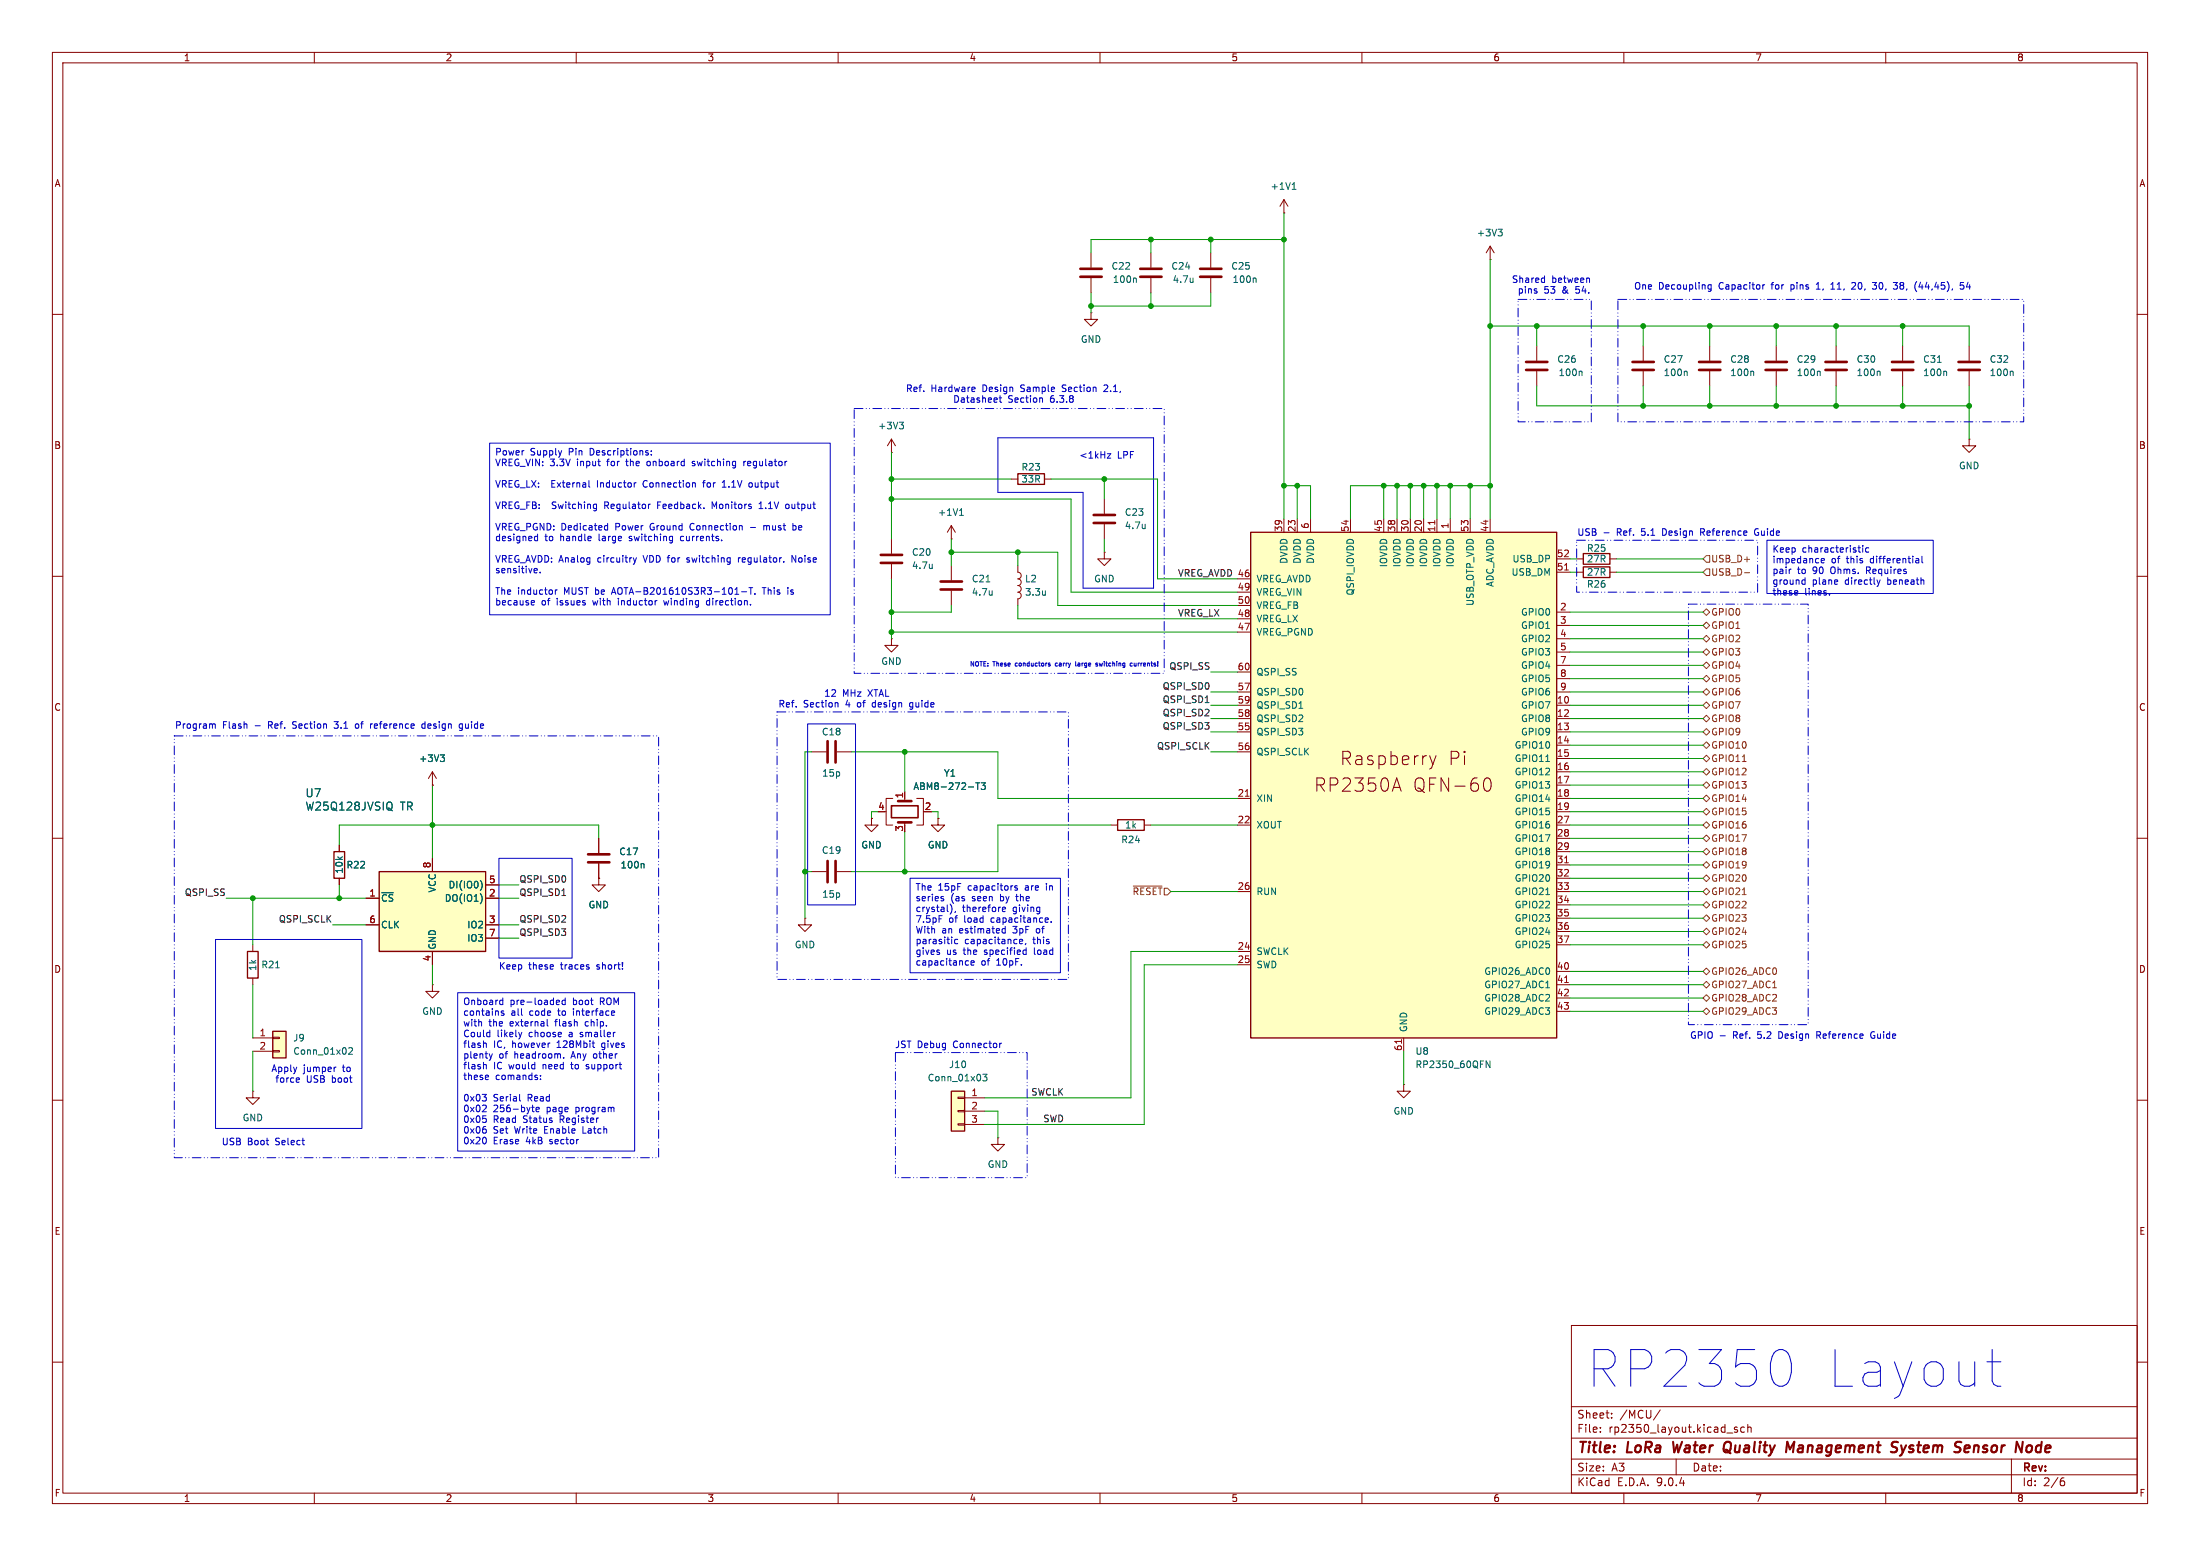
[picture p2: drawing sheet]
<svg xmlns="http://www.w3.org/2000/svg" width="420mm" height="297mm" viewBox="0 0 420 297" stroke-linecap="round" stroke-linejoin="round" font-family="sans-serif">
<g fill="none" stroke="#840000" stroke-width=".19">
<path d="M10 10h400v277h-400zM12 12h396v273h-396zM60 10v2M110 10v2M160 10v2M210 10v2M260 10v2M310 10v2M360 10v2M284.5 49.5h.1M284.5 47l-.8 1.3M284.5 47l.7 1.3"/>
<path d="M284.5 47v2.5M10 60h2M293.4 66v2.8M293.4 70.9v2.8M408 60h2M10 110h2M408 110h2M10 160h2M154.9 143.5h2.8M159.8 143.5h2.8M166.4 156.2v1.3h-1.3l1.3 1.3 1.2-1.3h-1.2M166.4 156.2h.1"/>
<path d="M168.9 154.9h.3M170.4 152.4h-1.2v5.1h1.2M172.7 151.1v1.3M172.7 157v.5M175 152.4h1.3v5.1h-1.3M179.1 156.2v1.3h1.2l-1.2 1.3-1.3-1.3h1.3M179.1 156.2h.1M408 160h2M154.9 166.4h2.8M159.8 166.4h2.8M10 210h2M408 210h2"/>
<path d="M300 253h108v32h-108zM10 260h2M300 278.5h108M300 274.5h108M300 268.5h108M305.5 273.2v.2M305.5 272.5v.1M307.7 270.5v.2M307.7 269.8v.1M316.9 269.1l-1.2 1.9M320 278.5v3M329.7 273.5h1.1"/>
<path d="M331.7 272.5l-.4-.1-.2 .2 .1 .2 .5 .2v.3h-.6M333 272.5l-.4-.1-.3 .3 .1 .6h.6M333.7 272.5l.2-.1 .3 .1 .1 .9M333.7 271.9v1.5M384 278.5v6.5M408 260h2M60 285v2M110 285v2M160 285v2M210 285v2M260 285v2M300 281.5h108"/>
<path d="M310 285v2M360 285v2M393.6 282.7h.4l.2 .2-.1 .5-.5 .2M394 282.1l-.4 .1"/>
</g>
<g fill="none" stroke="#840000" stroke-width=".4">
<path d="M319.4 275.2l.2 2 .6-1.4M329.1 276.9l.2 .2a.71 .71 0 0 0 .9-.2M329.4 276.7l.4 .1 .4 .5M330.1 275.2a.77 .77 0 0 0-1 .7M341.2 275.2l.5 1.4 .8-1.4-.2 2M361.5 276.2l.5 .1a.51 .51 0 0 1 .1 .6 .51 .51 0 0 1-.4 .3h-.5M361.6 275.2l.7 .1M362.9 275.9l.3 1.3M363.2 277.2l-.2 .5-.3 .2M363.9 275.9l-.7 1.3M375.2 276l.6-.1 .2 .1v.3l-1 .2M375.8 277.1l-.6 .1"/>
<path d="M387.9 276.1v.7M388.9 276l-.2 .3-.1 .5 .4 .4"/>
</g>
<path d="M291.3 69.1h4.1M291.3 70.6h4.1M158 141.5v4M159.5 141.5v4M171.4 152.9h2.6M171.4 157h2.6M158 164.3v4.1M159.5 164.3v4.1" fill="none" stroke="#840000" stroke-width=".51"/>
<path d="M170.2 153.8h5.1v2.3h-5.1z" fill="none" stroke="#840000" stroke-width=".3"/>
<path d="M286 43.8h.8l-.4 .4M286.5 44.2l.3 .3v.3l-.3 .2M301.8 70.9l.2 .1v.7M184.9 150.2h1M186.3 149.4h.7M186.6 149.4v1.3M187.3 149.4h.8l-.4 .5 .3 .1v.6l-.1 .1-.6-.1" fill="none" stroke="#006464" stroke-width=".19"/>
<path d="M238.8 101.6h58.4v96.5h-58.4z" fill="#ffffc2"/>
<path d="M194.3 90.4h5.1v2.1h-5.1zM238.8 101.6h58.4v96.5h-58.4z" fill="none" stroke="#840000" stroke-width=".25"/>
<g fill="none" stroke="#840000" stroke-width=".19">
<path d="M245.1 38.1v2.5M245.1 38.1l-.8 1.3M245.1 38.1l.8 1.3M208.3 48.3v2.8M208.3 53.1v2.8M219.7 48.3v2.8M219.7 53.1v2.8M231.1 48.3v2.8M231.1 53.1v2.8M245.1 40.6h.1M313.7 66v2.8M313.7 70.9v2.8"/>
<path d="M326.4 66v2.8M326.4 70.9v2.8M339.1 66v2.8M339.1 70.9v2.8M350.5 66v2.8M350.5 70.9v2.8M363.2 66v2.8M363.2 70.9v2.8M170.2 86.4h.1M170.2 83.8l-.8 1.3M170.2 83.8l.7 1.3M170.2 83.8v2.6"/>
<path d="M193 91.4h1.3M199.4 91.4h1.3M245.1 99.1v2.5M247.6 99.1v2.5M250.2 99.1v2.5M257.8 99.1v2.5M264.2 99.1v2.5M266.7 99.1v2.5M269.2 99.1v2.5M271.8 99.1v2.5M274.3 99.1v2.5M276.9 99.1v2.5"/>
<path d="M280.7 99.1v2.5M284.5 99.1v2.5M375.9 83.8v1.3h1.3l-1.3 1.3-1.3-1.3h1.3M375.9 83.8h.1M170.2 102.9v2.8M170.2 107.7v2.8M181.6 102.9h.1M181.6 100.3l-.8 1.3M181.6 100.3l.8 1.3M181.6 100.3v2.6M181.6 108v2.7M181.6 112.8v2.8"/>
<path d="M194.3 108v1.2a.64 .64 0 0 1 .7 .7 .64 .64 0 0 1-.7 .6 .64 .64 0 0 1 .7 .6 .64 .64 0 0 1-.7 .7 .64 .64 0 0 1 .7 .6 .64 .64 0 0 1-.7 .6M194.3 113a.64 .64 0 0 1 .7 .7 .64 .64 0 0 1-.7 .6v1.3M236.2 110.5h2.6M236.2 113h2.6M236.2 115.6h2.6M236.2 118.1h2.6M297.2 106.7h2.5M297.2 109.2h2.5M297.2 116.8h2.5M297.2 119.4h2.5M170.2 121.9v1.3h1.2l-1.2 1.3-1.3-1.3h1.3M170.2 121.9h.1"/>
<path d="M236.2 120.7h2.6M236.2 128.3h2.6M236.2 132.1h2.6M236.2 134.6h2.6M236.2 137.2h2.6M236.2 139.7h2.6M297.2 132.1h2.5M297.2 134.6h2.5M297.2 137.2h2.5M297.2 139.7h2.5M297.2 121.9h2.5M297.2 124.5h2.5"/>
<path d="M297.2 127h2.5M297.2 129.5h2.5M236.2 143.5h2.6M236.2 152.4h2.6M236.2 157.5h2.6M266 150.3h1.2M266.6 148.5l.9 2.5M272.9 144.3l.6 1.6M273.5 145.9l-.2 .7M274.1 144.3l-.6 1.6M283.2 149.5a.93 .93 0 0 1 .6-1 .65 .65 0 0 1 .7 .5 1.49 1.49 0 0 1-.4 2 .65 .65 0 0 1-.8-.5l-.1-.4M297.2 152.4h2.5"/>
<path d="M297.2 157.5h2.5M297.2 142.2h2.5M297.2 144.8h2.5M297.2 147.3h2.5M297.2 149.9h2.5M297.2 154.9h2.5M153.7 175.3v1.2h1.2l-1.2 1.3-1.3-1.3h1.3M153.7 175.3h.1M236.2 170.2h2.6M297.2 170.2h2.5M297.2 160h2.5M297.2 162.6h2.5"/>
<path d="M297.2 165.1h2.5M297.2 167.6h2.5M297.2 172.7h2.5M297.2 175.3h2.5M297.2 177.8h2.5M236.2 181.6h2.6M236.2 184.2h2.6M268 198.1v2.6M297.2 180.3h2.5M297.2 185.4h2.5M297.2 188h2.5M297.2 190.5h2.5"/>
<path d="M297.2 193h2.5M190.5 217.2v1.2h1.3l-1.3 1.3-1.3-1.3h1.3M190.5 217.2h.1M268 207v1.3h1.2l-1.2 1.3-1.3-1.3h1.3M268 207h.1"/>
</g>
<g fill="none" stroke="#006464" stroke-width=".19">
<path d="M246.7 36.1h.7M246.8 35.2l.2-.3v1.2M216.7 53.1l.2 .2v.6M227.8 53.1v.8M227.8 53.8l-.1 .1M239.6 53.1l.2 .2v.6M321.9 70.9l.2 .1v.7M334.6 70.9l.2 .1v.7M347.3 70.9l.2 .1v.7M358.7 70.9l.2 .1v.7M369.9 69.2h.7M371.4 70.9l.2 .1v.7"/>
<path d="M171.7 80.6h.8l-.4 .5M172.2 81.1l.3 .2v.3l-.3 .3M183.2 98.4h.7M183.3 97.4l.2-.3v1.3M178 107.7v.8M178 108.4l-.1 .1M188.3 111.1h.7M189.4 112.8v.8M189.4 113.5h-.1M199.6 112.8v.8M199.6 113.5h-.1M248 135.2h.7"/>
<path d="M295.1 145.4h.7M295.1 170.8h.7M295.1 188.5h.7M284.4 202.5v1.3l-.7-1.3v1.3"/>
</g>
<path d="M273.9 99.4v.7M298.7 108.8h.7M237.7 152h.8M298.7 164.7h.7M267.6 198.4v.7M298.7 187.5h.7" fill="none" stroke="#a90000" stroke-width=".19"/>
<g fill="none" stroke="#840000" stroke-width=".51">
<path d="M206.2 51.3h4.1M206.2 52.8h4.1M217.7 51.3h4M217.7 52.8h4M229.1 51.3h4.1M229.1 52.8h4.1M311.7 69.1h4M311.7 70.6h4M324.4 69.1h4M324.4 70.6h4M337.1 69.1h4M337.1 70.6h4"/>
<path d="M348.5 69.1h4.1M348.5 70.6h4.1M361.2 69.1h4.1M361.2 70.6h4.1M168.1 105.9h4.1M168.1 107.4h4.1M179.6 111h4M179.6 112.5h4"/>
</g>
<path d="M181.6 208.3h2.5v7.6h-2.5z" fill="#ffffc2"/>
<path d="M302.3 108.2h5v2h-5zM302.3 105.7h5v2h-5zM181.6 208.3h2.5v7.6h-2.5z" fill="none" stroke="#840000" stroke-width=".25"/>
<g fill="none" stroke="#840000" stroke-width=".19">
<path d="M210.8 95.3v2.7M210.8 105.4v1.3h1.3l-1.3 1.3-1.3-1.3h1.3M210.8 105.4h.1M210.8 100.1v2.8M301 109.2h1.3M301 106.7h1.3M307.3 109.2h1.3M307.3 106.7h1.3M182.9 209.4h1.2v.3h-1.2zM182.9 212h1.2v.2h-1.2zM182.9 214.5h1.2v.3h-1.2zM184.1 209.6h3.9"/>
<path d="M184.1 212.1h3.9M184.1 214.6h3.9"/>
</g>
<path d="M218.6 100.1v.8M218.6 100.8h.1M187.6 205h.8l-.4 .5 .4 .2v.5l-.2 .1-.6-.1" fill="none" stroke="#006464" stroke-width=".19"/>
<path d="M208.8 98.3h4.1M208.8 99.8h4.1" fill="none" stroke="#840000" stroke-width=".51"/>
<path d="M52.1 196.9h2.5v5h-2.5z" fill="#ffffc2"/>
<path d="M213.4 156.5h5v2h-5zM63.8 162.6h2v5h-2zM47.2 181.6h2.1v5.1h-2.1zM52.1 196.9h2.5v5h-2.5z" fill="none" stroke="#840000" stroke-width=".25"/>
<g fill="none" stroke="#840000" stroke-width=".19">
<path d="M212.1 157.5h1.3M218.4 157.5h1.3M64.8 161.3v1.3M64.8 167.6v1.3M48.3 198.1h3.8M48.3 180.3v1.3M48.3 186.7v1.3M52.1 198h1.2v.2h-1.2zM82.5 188v1.2h1.3l-1.3 1.3-1.2-1.3h1.2M82.5 188h.1M48.3 208.3v1.3h1.2l-1.2 1.2-1.3-1.2h1.3M48.3 208.3h.1"/>
<path d="M48.3 200.7h3.8M52.1 200.5h1.2v.3h-1.2z"/>
</g>
<path d="M52.6 184.7h.7M66.6 200.1l.5-.1 .2 .3-.8 .9h.8" fill="none" stroke="#006464" stroke-width=".19"/>
<path d="M72.4 166.4h20.3v15.2h-20.3z" fill="#ffffc2"/>
<path d="M72.4 166.4h20.3v15.2h-20.3z" fill="none" stroke="#840000" stroke-width=".25"/>
<g fill="none" stroke="#840000" stroke-width=".19">
<path d="M208.3 59.7v1.3h1.2l-1.2 1.2-1.3-1.2h1.3M208.3 59.7h.1M375.9 66v2.8M375.9 70.9v2.8M82.5 149.9h.1M82.5 147.3v2.6M82.5 147.3l-.7 1.3M82.5 147.3l.8 1.3M166.4 156.2h.1M172.7 151.1v1.3M179.1 156.2h.1M64.8 161.3v1.3"/>
<path d="M64.8 167.6v1.3M69.8 171.5h2.6M69.8 176.5h2.6M82.5 163.8v2.6M92.7 171.5h2.5M92.7 176.5h2.5M92.7 168.9h2.5M92.7 179.1h2.5M114.3 167.6v1.3h1.3l-1.3 1.3-1.3-1.3h1.3M114.3 167.6h.1M114.3 160v2.8M114.3 164.8v2.8"/>
<path d="M82.5 181.6v2.6"/>
</g>
<path d="M384.1 70.9l.2 .1v.7M74.4 154.3l.5 .5M74.5 153.1l.1 .1a.97 .97 0 0 1-.1 1.4M84.1 144.1h.7l-.4 .5M84.6 144.6l.2 .2v.3l-.2 .3M184.9 150.2h1M186.3 149.4h.7M186.6 149.4v1.3M187.3 149.4h.8l-.4 .5 .3 .1v.6l-.1 .1-.6-.1M91.8 168.1a1.49 1.49 0 0 1 0 1.8M92 171.1v.9M122.8 164.8l.2 .2v.7" fill="none" stroke="#006464" stroke-width=".19"/>
<path d="M373.9 69.1h4.1M373.9 70.6h4.1M112.3 163.1h4M112.3 164.6h4" fill="none" stroke="#840000" stroke-width=".51"/>
<g fill="none" stroke="#725600" stroke-width=".19">
<path d="M325.1 119.4l.7-.7 .6 .7-.6 .6zM325.1 116.8l.7-.6 .6 .6-.6 .7zM325.8 106h.6v1.3h-.6l-.7-.6zM325.8 108.6h.6v1.3h-.6l-.7-.7zM333 109.3h1M325.1 139.7l.7-.6 .6 .6-.6 .6zM325.1 121.9l.7-.6 .6 .6-.6 .7zM325.1 137.2l.7-.7 .6 .7-.6 .6zM325.1 124.5l.7-.7 .6 .7-.6 .6zM325.1 132.1l.7-.7 .6 .7-.6 .6zM325.1 134.6l.7-.6 .6 .6-.6 .7zM325.1 129.5l.7-.6 .6 .6-.6 .7z"/>
<path d="M325.8 126.4l.6 .6-.6 .6-.7-.6zM325.1 157.5l.7-.7 .6 .7-.6 .6zM325.1 142.2l.7-.6 .6 .6-.6 .7zM325.1 149.9l.7-.7 .6 .7-.6 .6zM325.1 147.3l.7-.6 .6 .6-.6 .7zM325.1 144.8l.7-.7 .6 .7-.6 .6zM325.1 152.4l.7-.6 .6 .6-.6 .6zM325.1 154.9l.7-.6 .6 .6-.6 .7zM332.6 145.4h.7M216.3 169.1h5.5M325.1 160l.7-.6 .6 .6-.6 .7zM325.1 177.8l.7-.6 .6 .6-.6 .6z"/>
<path d="M325.1 167.6l.7-.6 .6 .6-.6 .7zM325.1 170.2l.7-.7 .6 .7-.6 .6zM325.1 175.3l.7-.7 .6 .7-.6 .6zM325.1 162.6l.7-.7 .6 .7-.6 .6zM325.8 164.5l.6 .6-.6 .6-.7-.6zM325.8 172.1l.6 .6-.6 .7-.7-.7zM332.6 170.8h.7M325.1 188l.7-.7 .6 .7-.6 .6zM325.1 185.4l.7-.6 .6 .6-.6 .7zM325.1 193l.7-.6 .6 .6-.6 .7zM325.1 180.3l.7-.6 .6 .6-.6 .7zM325.1 190.5l.7-.6 .6 .6-.6 .6z"/>
<path d="M338.4 188.5h.7"/>
</g>
<path d="M230.1 134.1h.7M107.3 170.9h.7" fill="none" stroke="#0f0f0f" stroke-width=".19"/>
<g fill="none" stroke="#0000c2" stroke-width=".19">
<path d="M294.7 53.1h.2M294.9 52.6v1.3M294.9 53.9h-.2M303.4 53.1v.8M326.7 54.3v1.1l-.3 .2h-.3M326.7 54.4l-.4-.1-.2 .3 .1 .5h.5M336.5 54.3v.9M336.9 54.3l-.4 .3M346.7 55.2h.8M347 54.1l-.3 .2M349.5 55.2h.7M349.5 54.3l.4-.4v1.3"/>
<path d="M354.1 54l-.4-.1-.2 .1M354.2 54.5l-.7 .7h.7M357.4 53.9h.8l-.4 .5 .3 .1 .1 .1M358.2 55l-.2 .2-.5-.1M361.4 53.9h.8l-.4 .5 .4 .1v.5l-.2 .2h-.4M365.9 55.6v.1M365.9 53.7v.1M366.6 53.9l-.3 .9h.8M374.9 53.9h-.6l-.1 .6 .2-.1 .4 .1 .1 .1v.5l-.2 .1-.5-.1M375.7 53.9l-.3 .9h.8M376 54.3v.9M185.7 73.9l.4 .1v.2l-.6 .1"/>
<path d="M186.1 74.7h-.4M190.9 75.5v1.1l.3 .2M199 76v.8M210.9 73.5l-.1 .1M211.4 74l-.7 .7h.8M93.5 84.6h65v32.7h-65zM112.4 91.7v1.1l.2 .2M113.5 96.2l.4 .1M113.9 96.2v1.1l-.1 .1-.3 .1M113.9 97l-.4 .1M116 99.9v1.3M121.4 92.1l-.2 .1"/>
<path d="M123.4 86.4l.3 .1 .1 .2-.4 .2M123.4 86l.3 .1M123.6 88.1l-.1 .2 .1 .5M124.2 96.2l-.3 .1M124.3 86.7v.2M124.3 86.1v.1M132.1 88.8l.4 .1M132.5 88.1l-.4 .1 .1 .2 .3 .1M132.7 92.2v.8M134.1 92.1h.5M134.4 91.8l-.1 1.2M136.4 96.7l-.4-.9v1.3"/>
<path d="M137.9 93h.7M137.9 92.1l.3-.4v1.3M142 88.1v.8M142.4 88.1l-.4 .2M143 92.7l.2 .3 .3-.1M143.5 92.2l-.3-.1-.2 .3M144.9 97.1h.7M144.9 96.2l.4-.4v1.3M150 96.8l.2 .3 .3-.1M150.5 96.3l-.3-.1-.2 .3M151.4 99.9v1.3M190.5 83.6h29.7v28.7h-13.4v-18.3h-16.3z"/>
<path d="M211.4 86.6h.7l-.7 .9h.7M101.6 114.6l.4 .1v.2l-.6 .2M102 115.4l-.4 .1M102.1 103.1l.2 .1h.3M102.3 102.4l-.2 .1M102.5 102.4h.1M102.5 109.3h-.4M102.6 108.7v.1l-.6 .1M102.6 101.9v1.3M103.1 109.2v.1M106 112.6v.8M106.4 112.6l-.4 .2"/>
<path d="M115.5 101.1h.5M115.5 100.4h.5M120.9 106.5l.3 .8M121.2 107.3l-.3 .4M121.5 106.5l-.3 .8M125.3 114.6h.1M126.7 114.6l.2 .9M128.3 102.4h.1M128.4 102.4l-.1 1.1M128.4 103.2h-.1M130.1 102.4l-.2 .2v.4l.2 .2M131.1 107.2l.1 .1"/>
<path d="M131.3 106.5l-.2 .1 .2 .3M135.3 114.6l-.3 .1-.1 .2v.5l.4 .1M140.3 113.4h.7M140.3 112.5l.4-.3v1.2M141 106.5v.8M141.3 106.5l-.3 .2M141.6 113h.9M141.6 100.4l.1 .8M143 112.2h.7M143.3 100.7h.9M143.3 112.2v1.2M144.1 113.3v.1"/>
<path d="M145.5 112.2h.7M145.8 100.3v.9M146.2 100.3l-.4 .1M150.4 112.2v.1M150.4 112.6v.8M151.2 107.3v-1.3l.7 1.3M151.4 100.4l.3-.1 .2 .1M151.9 101l-.2 .2-.3-.1M306.2 101.7h1M324.7 101.6h.4M325.1 100.9h-.4v1.3M335.4 100.9a.68 .68 0 0 0-.5 .6 .68 .68 0 0 0 .5 .7"/>
<path d="M337.3 103.1h31.8v10.2h-31.8zM343.1 113.5l-.1 .1M343.2 112.9v.1l-.6 .2M344.2 110.7h.4M344.6 110.3v1.2M344.6 111.5h-.4M347.7 107l.6-.1-.1-.2-.3-.1-.2 .2v.6h.5M349.3 113.5v.1M354.7 104.6h.5M354.9 105.3l.3 .1M355.6 104.1v.1M355.6 104.6v.8"/>
<path d="M356.7 104.6h-.3l-.3 .2 .2 .5h.4M358.3 110.7l.3 .8M358.6 111.5l-.1 .3M358.9 110.7l-.3 .8M365.9 106.6l.3 .1 .1 .7M366.3 107.4h-.4M366.3 106.9l-.4 .1M366.9 106.2v1.1l.2 .1M40.6 138.3l.1-.1h.3l.1 .8M63.8 137.7h.8M63.8 138.9l.2 .1M68.3 138.2h-.3l-.2 .2 .1 .5 .4 .1"/>
<path d="M71.1 138.2l-.4 .2M81.1 138.2h-.3l-.3 .2 .2 .6h.4M81.1 137.7v1.3M88.3 138.2h-.4l-.2 .2 .1 .6h.5M88.3 138.2v1l-.3 .2h-.3M154.2 138.2h9.1v34.5h-9.1zM159.6 134.1l.4 .2v.7M173.7 135.3l.1 .1M173.9 134.1l-.3 .3v.3l.3 .3M200.2 126.8l.3 .2-.3 .1M200.2 126.6h.2M201.8 126.6l-.3 .1v.4h.3"/>
<path d="M205.3 126.3v.7l.2 .1M205.9 126.8l-.2 .1 .2 .2M205.9 126.6h-.1M209.2 126.7l.4 .3-.2 .1h-.2M209.2 126.7h.1M209.5 126.6l-.3 .1M209.8 126.6l.2 .5M216.2 126.6h-.3l-.2 .1 .1 .4h.4M216.5 126.6l.1 .5h.2M41.1 179.3h28v36.1h-28zM95.2 163.8h14v19.1h-14zM173.7 167.6h28.7v18.1h-28.7z"/>
<path d="M179.8 171.5l.3 .1 .1 .2-.5 .2M181.7 173.1v.8l-.3 .6M182.4 173.9l-.1 .3M182.8 179.4l-.3-.1-.3 .2 .1 .6h.5M191.4 173.3v.6h.5M191.4 178h.5M191.9 176.8v1.3M192 173.3v.2l-.6 .1M194.2 169.1h-.3l-.2 .1 .1 .2 .4 .2v.3h-.5M194.6 179.5l.1 .6h.5M195.2 179.5v.1l-.6 .1M199.7 175.2l.4 .1v.2l-.6 .1"/>
<path d="M200.1 176h-.4M200.7 175.9v.1M87.4 189.5h33.8v30.2h-33.8zM92.5 199.1l.3 .2v.6M93.4 197l.1 .1M93.5 196.6v1.3M93.5 197.8l-.1 .1M95.6 190.9l.4 .1M96 190.5v1.3M96 191.7l-.4 .1M96.2 193h-.3l-.2 .1v.2l.5 .1v.3h-.5M99.6 197l-.3 .9"/>
<path d="M104.5 194.6v1.1l.1 .1M106.3 191.7h.5M106.3 191l.3-.1 .2 .3-.6 .1M107.9 191l-.4-.1-.2 .3 .1 .5h.5M107.9 190.5v1.3M113 199.1h.5M113.4 199.9h.1M117.2 193l.1 .3-.6 .1M117.3 193.7l-.1 .1M179.3 181.8v.3M184.5 183.4h.4M184.9 184.2h-.4"/>
<path d="M185.4 183.8l.6-.1-.1-.3h-.3l-.2 .2v.6h.5M191.2 199.1l-.4 .3M195.5 181.3l.4 .1M195.8 180.1l-.1 .2M195.9 180.9v1.3M195.9 182.1l-.4 .1M328.4 197.7h1M346.8 197.6h.5M347.3 196.9h-.5v1.3M357.5 196.9a.68 .68 0 0 0-.4 .7 .68 .68 0 0 0 .4 .6M56.7 205.7l.4 .1 .1 .2-.6 .2M57.1 206.5l-.4 .1"/>
<path d="M64.1 203.7l-.2 .1M92.1 208.9h.7l-.4 .5M92.2 213h.6M92.5 215h.2M92.6 209.4l.2 .2v.3l-.2 .3M92.6 210.9l.2 .3v.3l-.7 .7h.7M92.6 213.5l.2 .2v.3l-.2 .2M92.6 215.5l.2 .2v.4l-.2 .2M92.7 217.1l.1 .5-.1 .7M92.8 203.4v.6M93.1 205.2l.2 .3-.6 .1M93.2 206l-.1 .1"/>
<path d="M93.4 201.1l.3 .9M93.7 202l-.1 .3M94 201.1l-.3 .9M99.2 208.9v1.1l.2 .2M101.5 211.4h.5M101.7 210.9v1.1l.3 .2M102.3 211.8l.6-.1v-.3h-.4l-.2 .1 .1 .6h.5M103.2 206v.1M103.2 205.3v.1M107.6 201.9v.1M111.9 204h.1M111.9 203.4l.2 .2"/>
<path d="M341.3 258.3a5.9 5.9 0 0 1 0 5.6M379.3 259.9h2.7M380.6 264.3l.7 .3h.7"/>
</g>
<g fill="none" stroke="#009600" stroke-width=".19">
<path d="M208.3 55.9v3.8M219.7 45.7v2.6M219.7 55.9v2.5M231.1 45.7v2.6M231.1 55.9v2.5h-22.8M245.1 40.6v58.5M245.1 45.7h-36.8v2.6M284.5 49.5v49.6M284.5 62.2h91.4v3.8M293.4 62.2v3.8M293.4 73.7v3.8h82.5M313.7 62.2v3.8"/>
<path d="M313.7 73.7v3.8M326.4 62.2v3.8M326.4 73.7v3.8M339.1 62.2v3.8M339.1 73.7v3.8M350.5 62.2v3.8M350.5 73.7v3.8M363.2 62.2v3.8M363.2 73.7v3.8M375.9 73.7v10.1M170.2 91.4h22.8M170.2 86.4v16.5"/>
<path d="M170.2 95.3h34.3v17.7h31.7M200.7 91.4h20.3v19.1h15.2M210.8 91.4v3.9M245.1 92.7h5.1v6.4M247.6 92.7v6.4M264.2 92.7v6.4M266.7 92.7v6.4M269.2 92.7v6.4M271.8 92.7v6.4M274.3 92.7v6.4M276.9 92.7v6.4M280.7 92.7v6.4"/>
<path d="M284.5 92.7h-26.7v6.4M170.2 110.5v11.4M181.6 115.6v1.2h-11.4M181.6 102.9v5.1M181.6 105.4h20.3v10.2h34.3M194.3 115.6v2.5h41.9M194.3 105.4v2.6M210.8 102.9v2.5M299.7 106.7h1.3M299.7 109.2h1.3M299.7 116.8h25.4M299.7 119.4h25.4"/>
<path d="M308.6 106.7h16.5M308.6 109.2h16.5M170.2 120.7h66M231.1 137.2h5.1M231.1 132.1h5.1M231.1 134.6h5.1M231.1 139.7h5.1M231.1 128.3h5.1M299.7 127h25.4M299.7 121.9h25.4M299.7 137.2h25.4M299.7 132.1h25.4"/>
<path d="M299.7 134.6h25.4M299.7 129.5h25.4M299.7 139.7h25.4M299.7 124.5h25.4M82.5 149.9v13.9M154.9 143.5h-1.2v31.8M162.6 143.5h27.9v8.9h45.7M167.6 154.9h-1.2v1.3M172.7 143.5v7.6M172.7 158.8v7.6M177.8 154.9h1.3v1.3M212.1 157.5h-21.6v8.9h-27.9"/>
<path d="M219.7 157.5h16.5M231.1 143.5h5.1M299.7 157.5h25.4M299.7 154.9h25.4M299.7 147.3h25.4M299.7 152.4h25.4M299.7 142.2h25.4M299.7 144.8h25.4M299.7 149.9h25.4M43.2 171.5h26.6M48.3 171.5v8.8M63.5 176.5h6.3"/>
<path d="M64.8 168.9v2.6M95.2 176.5h3.9M95.2 179.1h3.9M95.2 171.5h3.9M95.2 168.9h3.9M114.3 160v-2.5h-49.5v3.8M153.7 166.4h1.2M223.5 170.2h12.7M299.7 177.8h25.4M299.7 175.3h25.4M299.7 170.2h25.4M299.7 160h25.4"/>
<path d="M299.7 167.6h25.4M299.7 165.1h25.4M299.7 162.6h25.4M299.7 172.7h25.4M48.3 188v10.1M82.5 184.2v3.8M236.2 181.6h-20.3v28h-27.9M236.2 184.2h-17.8v30.4h-30.4M299.7 185.4h25.4M299.7 190.5h25.4M299.7 180.3h25.4M299.7 188h25.4"/>
<path d="M299.7 193h25.4M48.3 200.7v7.6M188 212.1h2.5v5.1M268 200.7v6.3"/>
</g>
<path d="M289.8 57.2h14v23.3h-14zM308.9 57.2h77.4v23.3h-77.4zM163.1 78h59.1v50.5h-59.1zM301 103.1h34.5v9.9h-34.5zM322.3 115.3h22.9v80.3h-22.9zM148.3 135.9h55.7v51h-55.7zM33.3 140.5h92.4v80.5h-92.4zM170.9 200.9h25.2v23.9h-25.2z" fill="none" stroke="#0000c2" stroke-width=".19" stroke-dasharray="1.7 .6 0 .6 0 .6"/>
<g fill="#009600" stroke="#009600" stroke-width=".19">
<circle cx="274.3" cy="92.7" r=".46"/>
<circle cx="271.8" cy="92.7" r=".46"/>
<circle cx="280.7" cy="92.7" r=".46"/>
<circle cx="284.5" cy="92.7" r=".46"/>
<circle cx="276.9" cy="92.7" r=".46"/>
<circle cx="293.4" cy="62.2" r=".46"/>
<circle cx="284.5" cy="62.2" r=".46"/>
<circle cx="339.1" cy="62.2" r=".46"/>
<circle cx="326.4" cy="62.2" r=".46"/>
<circle cx="313.7" cy="62.2" r=".46"/>
<circle cx="339.1" cy="77.5" r=".46"/>
<circle cx="313.7" cy="77.5" r=".46"/>
<circle cx="326.4" cy="77.5" r=".46"/>
<circle cx="363.2" cy="77.5" r=".46"/>
<circle cx="363.2" cy="62.2" r=".46"/>
<circle cx="350.5" cy="62.2" r=".46"/>
<circle cx="350.5" cy="77.5" r=".46"/>
<circle cx="375.9" cy="77.5" r=".46"/>
<circle cx="170.2" cy="95.3" r=".46"/>
<circle cx="170.2" cy="116.8" r=".46"/>
<circle cx="170.2" cy="91.4" r=".46"/>
<circle cx="219.7" cy="58.4" r=".46"/>
<circle cx="208.3" cy="58.4" r=".46"/>
<circle cx="210.8" cy="91.4" r=".46"/>
<circle cx="181.6" cy="105.4" r=".46"/>
<circle cx="194.3" cy="105.4" r=".46"/>
<circle cx="245.1" cy="45.7" r=".46"/>
<circle cx="245.1" cy="92.7" r=".46"/>
<circle cx="247.6" cy="92.7" r=".46"/>
<circle cx="231.1" cy="45.7" r=".46"/>
<circle cx="219.7" cy="45.7" r=".46"/>
<circle cx="264.2" cy="92.7" r=".46"/>
<circle cx="266.7" cy="92.7" r=".46"/>
<circle cx="269.2" cy="92.7" r=".46"/>
<circle cx="172.7" cy="143.5" r=".46"/>
<circle cx="153.7" cy="166.4" r=".46"/>
<circle cx="172.7" cy="166.4" r=".46"/>
<circle cx="64.8" cy="171.5" r=".46"/>
<circle cx="82.5" cy="157.5" r=".46"/>
<circle cx="48.3" cy="171.5" r=".46"/>
<circle cx="170.2" cy="120.7" r=".46"/>
</g>
<g font-size="9.7" fill="#0000c2">
<text x="303.1" y="265.1">RP2350</text>
<text x="348.2" y="265.1">Layout</text>
</g>
<g font-size="3.5" fill="#840000">
<text x="255.8" y="146.3">Raspberry</text>
<text x="276.4" y="146.3">Pi</text>
<text x="250.8" y="151.4">RP2350A</text>
<text x="269.6" y="151.4">QFN-60</text>
</g>
<g font-size="2.8" fill="#840000">
<text x="301" y="277.9">Title:</text>
<text x="310.6" y="277.9">LoRa</text>
<text x="320.2" y="277.9">Water</text>
<text x="330.7" y="277.9">Quality</text>
<text x="343.4" y="277.9">Management</text>
<text x="364.3" y="277.9">System</text>
<text x="377.2" y="277.9">Sensor</text>
<text x="389.6" y="277.9">Node</text>
</g>
<g font-size="2.1" fill="#006464">
<text x="58.2" y="152.4">U7</text>
<text x="58.2" y="154.9">W25Q128JVSIQ</text>
<text x="76.4" y="154.9">TR</text>
</g>
<g font-size="2.1" fill="#840000">
<text x="301" y="273.7">File:</text>
<text x="301" y="271">Sheet:</text>
<text x="307.1" y="273.7">rp2350_layout.kicad_sch</text>
<text x="309.2" y="271">/MCU/</text>
<text x="301" y="281.1">Size:</text>
<text x="307.6" y="281.1">A3</text>
<text x="323" y="281.1">Date:</text>
<text x="386" y="281.3">Rev:</text>
<text x="301" y="283.9">KiCad</text>
<text x="308.7" y="283.9">E.D.A.</text>
<text x="316.3" y="283.9">9.0.4</text>
<text x="386" y="283.9">Id:</text>
<text x="390.1" y="283.9">2/6</text>
</g>
<g font-size="1.8" fill="#840000">
<text x="35" y="11.9">1</text>
<text x="85" y="11.9">2</text>
<text x="135" y="11.9">3</text>
<text x="185" y="11.9">4</text>
<text x="235" y="11.9">5</text>
<text x="285" y="11.9">6</text>
<text x="335" y="11.9">7</text>
<text x="385" y="11.9">8</text>
<text x="10.3" y="35.9">A</text>
<text x="408.3" y="35.9">A</text>
<text x="10.3" y="85.9">B</text>
<text x="408.2" y="85.9">B</text>
<text x="10.3" y="135.9">C</text>
<text x="408.2" y="135.9">C</text>
<text x="10.3" y="185.9">D</text>
<text x="408.2" y="185.9">D</text>
<text x="10.3" y="235.9">E</text>
<text x="408.3" y="235.9">E</text>
<text x="10.3" y="285.9">F</text>
<text x="35" y="286.9">1</text>
<text x="85" y="286.9">2</text>
<text x="135" y="286.9">3</text>
<text x="185" y="286.9">4</text>
<text x="235" y="286.9">5</text>
<text x="285" y="286.9">6</text>
<text x="335" y="286.9">7</text>
<text x="385" y="286.9">8</text>
<text x="408.3" y="285.9">F</text>
</g>
<g font-size="1.8" fill="#006464">
<text x="242.5" y="36.4">+1V1</text>
<text x="281.8" y="45.3">+3V3</text>
<text x="212.1" y="51.7">C22</text>
<text x="223.5" y="51.7">C24</text>
<text x="235" y="51.7">C25</text>
<text x="212.4" y="54.2">100n</text>
<text x="223.8" y="54.2">4.7u</text>
<text x="235.2" y="54.2">100n</text>
<text x="206.2" y="65.6">GND</text>
<text x="297.2" y="69.4">C26</text>
<text x="297.4" y="72">100n</text>
<text x="317.5" y="72">100n</text>
<text x="317.5" y="69.4">C27</text>
<text x="330.2" y="72">100n</text>
<text x="330.2" y="69.4">C28</text>
<text x="342.9" y="72">100n</text>
<text x="342.9" y="69.4">C29</text>
<text x="354.3" y="72">100n</text>
<text x="354.3" y="69.4">C30</text>
<text x="367" y="72">100n</text>
<text x="367" y="69.4">C31</text>
<text x="379.7" y="72">100n</text>
<text x="379.7" y="69.4">C32</text>
<text x="167.5" y="82.1">+3V3</text>
<text x="373.9" y="89.8">GND</text>
<text x="194.9" y="90">R23</text>
<text x="194.9" y="92.3">33R</text>
<text x="179" y="98.7">+1V1</text>
<text x="214.6" y="98.7">C23</text>
<text x="214.6" y="101.2">4.7u</text>
<text x="174" y="106.3">C20</text>
<text x="246" y="107.7" transform="rotate(-90 246 107.7)">DVDD</text>
<text x="248.5" y="107.7" transform="rotate(-90 248.5 107.7)">DVDD</text>
<text x="251.1" y="107.7" transform="rotate(-90 251.1 107.7)">DVDD</text>
<text x="288.6" y="107.5">USB_DP</text>
<text x="302.9" y="105.5">R25</text>
<text x="302.9" y="107.5">27R</text>
<text x="174" y="108.8">4.7u</text>
<text x="185.4" y="111.4">C21</text>
<text x="185.4" y="113.9">4.7u</text>
<text x="195.6" y="111.4">L2</text>
<text x="195.6" y="113.9">3.3u</text>
<text x="208.8" y="111.4">GND</text>
<text x="239.8" y="111.4">VREG_AVDD</text>
<text x="239.8" y="113.9">VREG_VIN</text>
<text x="258.7" y="113.8" transform="rotate(-90 258.7 113.8)">QSPI_IOVDD</text>
<text x="265" y="108.4" transform="rotate(-90 265 108.4)">IOVDD</text>
<text x="267.6" y="108.4" transform="rotate(-90 267.6 108.4)">IOVDD</text>
<text x="270.1" y="108.4" transform="rotate(-90 270.1 108.4)">IOVDD</text>
<text x="272.6" y="108.4" transform="rotate(-90 272.6 108.4)">IOVDD</text>
<text x="275.2" y="108.4" transform="rotate(-90 275.2 108.4)">IOVDD</text>
<text x="277.7" y="108.4" transform="rotate(-90 277.7 108.4)">IOVDD</text>
<text x="285.3" y="112.1" transform="rotate(-90 285.3 112.1)">ADC_AVDD</text>
<text x="288.5" y="110.1">USB_DM</text>
<text x="302.9" y="112.4">R26</text>
<text x="302.9" y="110.1">27R</text>
<text x="239.8" y="116.4">VREG_FB</text>
<text x="239.8" y="119">VREG_LX</text>
<text x="281.5" y="115.8" transform="rotate(-90 281.5 115.8)">USB_OTP_VDD</text>
<text x="290.3" y="117.7">GPIO0</text>
<text x="239.8" y="121.5">VREG_PGND</text>
<text x="290.3" y="120.2">GPIO1</text>
<text x="290.3" y="122.8">GPIO2</text>
<text x="290.3" y="125.3">GPIO3</text>
<text x="168.1" y="127.1">GND</text>
<text x="239.8" y="129.1">QSPI_SS</text>
<text x="290.3" y="127.9">GPIO4</text>
<text x="290.3" y="130.4">GPIO5</text>
<text x="239.8" y="132.9">QSPI_SD0</text>
<text x="239.8" y="135.5">QSPI_SD1</text>
<text x="290.3" y="132.9">GPIO6</text>
<text x="290.3" y="135.5">GPIO7</text>
<text x="156.8" y="140.6">C18</text>
<text x="239.8" y="138">QSPI_SD2</text>
<text x="239.8" y="140.6">QSPI_SD3</text>
<text x="289.1" y="143.1">GPIO10</text>
<text x="290.3" y="138">GPIO8</text>
<text x="290.3" y="140.6">GPIO9</text>
<text x="79.9" y="145.6">+3V3</text>
<text x="156.9" y="148.4">15p</text>
<text x="180.1" y="148.4">Y1</text>
<text x="239.8" y="144.4">QSPI_SCLK</text>
<text x="289.1" y="145.6">GPIO11</text>
<text x="289.1" y="148.2">GPIO12</text>
<text x="174.3" y="151">ABM8-272-T3</text>
<text x="239.8" y="153.3">XIN</text>
<text x="289.1" y="150.7">GPIO13</text>
<text x="289.1" y="153.3">GPIO14</text>
<text x="289.1" y="155.8">GPIO15</text>
<text x="214" y="161.1">R24</text>
<text x="214.7" y="158.3">1k</text>
<text x="239.8" y="158.3">XOUT</text>
<text x="289.1" y="158.3">GPIO16</text>
<text x="289.1" y="160.9">GPIO17</text>
<text x="65.6" y="166.9" transform="rotate(-90 65.6 166.9)">10k</text>
<text x="66" y="166">R22</text>
<text x="118.1" y="163.4">C17</text>
<text x="118.4" y="166">100n</text>
<text x="156.8" y="163.2">C19</text>
<text x="164.3" y="162.2">GND</text>
<text x="177" y="162.2">GND</text>
<text x="289.1" y="163.4">GPIO18</text>
<text x="289.1" y="166">GPIO19</text>
<text x="72.6" y="172.3">~{CS}</text>
<text x="83.4" y="170.5" transform="rotate(-90 83.4 170.5)">VCC</text>
<text x="84.8" y="172.3">DO(IO1)</text>
<text x="85.5" y="169.8">DI(IO0)</text>
<text x="112.3" y="173.6">GND</text>
<text x="156.9" y="171.6">15p</text>
<text x="239.8" y="171">RUN</text>
<text x="289.1" y="168.5">GPIO20</text>
<text x="289.1" y="171">GPIO21</text>
<text x="289.1" y="173.6">GPIO22</text>
<text x="72.6" y="177.4">CLK</text>
<text x="89.1" y="177.4">IO2</text>
<text x="89.1" y="179.9">IO3</text>
<text x="289.1" y="176.1">GPIO23</text>
<text x="289.1" y="178.7">GPIO24</text>
<text x="49.1" y="185.4" transform="rotate(-90 49.1 185.4)">1k</text>
<text x="49.8" y="185">R21</text>
<text x="83.4" y="181.4" transform="rotate(-90 83.4 181.4)">GND</text>
<text x="151.6" y="181.2">GND</text>
<text x="239.8" y="182.5">SWCLK</text>
<text x="239.8" y="185">SWD</text>
<text x="289.1" y="181.2">GPIO25</text>
<text x="283.3" y="186.3">GPIO26_ADC0</text>
<text x="283.3" y="188.8">GPIO27_ADC1</text>
<text x="283.3" y="191.4">GPIO28_ADC2</text>
<text x="80.5" y="193.9">GND</text>
<text x="268.8" y="197.1" transform="rotate(-90 268.8 197.1)">GND</text>
<text x="283.3" y="193.9">GPIO29_ADC3</text>
<text x="55.9" y="199">J9</text>
<text x="55.9" y="201.5">Conn_01x02</text>
<text x="270.1" y="201.5">U8</text>
<text x="177" y="206.6">Conn_01x03</text>
<text x="181.1" y="204.1">J10</text>
<text x="270.1" y="204.1">RP2350_60QFN</text>
<text x="46.2" y="214.2">GND</text>
<text x="265.9" y="213">GND</text>
<text x="188.5" y="223.1">GND</text>
</g>
<g font-size="1.8" fill="#0000c2">
<text x="288.5" y="54.2">Shared</text>
<text x="289.6" y="56.2">pins</text>
<text x="294.7" y="56.2">53</text>
<text x="296.2" y="54.2">between</text>
<text x="298.3" y="56.2">&amp;</text>
<text x="301.1" y="56.2">54.</text>
<text x="311.9" y="55.5">One</text>
<text x="316.6" y="55.5">Decoupling</text>
<text x="328.2" y="55.5">Capacitor</text>
<text x="338.5" y="55.5">for</text>
<text x="342.3" y="55.5">pins</text>
<text x="347.4" y="55.5">1,</text>
<text x="350.4" y="55.5">11,</text>
<text x="354.6" y="55.5">20,</text>
<text x="358.8" y="55.5">30,</text>
<text x="363" y="55.5">38,</text>
<text x="367.2" y="55.5">(44,45),</text>
<text x="172.9" y="75">Ref.</text>
<text x="177.7" y="75">Hardware</text>
<text x="181.9" y="77.1">Datasheet</text>
<text x="187.7" y="75">Design</text>
<text x="192.4" y="77.1">Section</text>
<text x="195.1" y="75">Sample</text>
<text x="200.6" y="77.1">6.3.8</text>
<text x="203.2" y="75">Section</text>
<text x="211.4" y="75">2.1,</text>
<text x="94.4" y="87.3">Power</text>
<text x="94.4" y="89.3">VREG_VIN: 3.3V</text>
<text x="101.2" y="87.3">Supply</text>
<text x="108.7" y="87.3">Pin</text>
<text x="110.3" y="89.3">input</text>
<text x="112.9" y="87.3">Descriptions:</text>
<text x="116.2" y="89.3">for</text>
<text x="120" y="89.3">the</text>
<text x="124.2" y="89.3">onboard</text>
<text x="133" y="89.3">switching</text>
<text x="143" y="89.3">regulator</text>
<text x="206" y="87.7">&lt;1kHz</text>
<text x="213.3" y="87.7">LPF</text>
<text x="94.4" y="93.4">VREG_LX:</text>
<text x="105.4" y="93.4">External</text>
<text x="114.3" y="93.4">Inductor</text>
<text x="123.2" y="93.4">Connection</text>
<text x="134.9" y="93.4">for</text>
<text x="138.8" y="93.4">1.1V</text>
<text x="144" y="93.4">output</text>
<text x="94.4" y="97.5">VREG_FB:</text>
<text x="94.4" y="101.6">VREG_PGND: Dedicated</text>
<text x="105.5" y="97.5">Switching</text>
<text x="115.7" y="97.5">Regulator</text>
<text x="117.6" y="101.6">Power</text>
<text x="124.4" y="101.6">Ground</text>
<text x="126" y="97.5">Feedback.</text>
<text x="132.2" y="101.6">Connection</text>
<text x="136.6" y="97.5">Monitors</text>
<text x="145.8" y="97.5">1.1V</text>
<text x="146.6" y="101.6">must</text>
<text x="151.1" y="97.5">output</text>
<text x="152.4" y="101.6">be</text>
<text x="94.4" y="103.6">designed</text>
<text x="94.4" y="107.7">VREG_AVDD: Analog</text>
<text x="104" y="103.6">to</text>
<text x="107" y="103.6">handle</text>
<text x="114.2" y="107.7">circuitry</text>
<text x="114.6" y="103.6">large</text>
<text x="120.6" y="103.6">switching</text>
<text x="123.2" y="107.7">VDD for</text>
<text x="130.6" y="103.6">currents.</text>
<text x="131.8" y="107.7">switching</text>
<text x="141.8" y="107.7">regulator.</text>
<text x="152.2" y="107.7">Noise</text>
<text x="301" y="102.5">USB</text>
<text x="308.8" y="102.5">Ref.</text>
<text x="313.6" y="102.5">5.1</text>
<text x="317.8" y="102.5">Design</text>
<text x="325.3" y="102.5">Reference</text>
<text x="335.8" y="102.5">Guide</text>
<text x="338.3" y="105.8">Keep</text>
<text x="338.3" y="107.8">impedance</text>
<text x="344" y="105.8">characteristic</text>
<text x="349.6" y="107.8">of</text>
<text x="352.6" y="107.8">this</text>
<text x="357.3" y="107.8">differential</text>
<text x="94.4" y="109.8">sensitive.</text>
<text x="94.4" y="113.8">The</text>
<text x="98.8" y="113.8">inductor</text>
<text x="107.8" y="113.8">MUST be</text>
<text x="117.3" y="113.8">AOTA-B201610S3R3-101-T.</text>
<text x="146.3" y="113.8">This</text>
<text x="151.2" y="113.8">is</text>
<text x="338.3" y="109.9">pair</text>
<text x="338.3" y="111.9">ground</text>
<text x="338.3" y="114">these</text>
<text x="343.1" y="109.9">to</text>
<text x="344.5" y="114">lines.</text>
<text x="346" y="111.9">plane</text>
<text x="346.2" y="109.9">90</text>
<text x="349.8" y="109.9">Ohms.</text>
<text x="352.3" y="111.9">directly</text>
<text x="356.7" y="109.9">Requires</text>
<text x="360.6" y="111.9">beneath</text>
<text x="94.4" y="115.9">because</text>
<text x="103.3" y="115.9">of</text>
<text x="106.4" y="115.9">issues</text>
<text x="113.5" y="115.9">with</text>
<text x="118.5" y="115.9">inductor</text>
<text x="127.4" y="115.9">winding</text>
<text x="135.7" y="115.9">direction.</text>
<text x="148.5" y="135.2">Ref.</text>
<text x="153.4" y="135.2">Section</text>
<text x="157.2" y="133.2">12</text>
<text x="160.8" y="133.2">MHz</text>
<text x="161.6" y="135.2">4</text>
<text x="163.9" y="135.2">of</text>
<text x="165.8" y="133.2">XTAL</text>
<text x="167" y="135.2">design</text>
<text x="174.3" y="135.2">guide</text>
<text x="33.3" y="139.3">Program</text>
<text x="42.5" y="139.3">Flash</text>
<text x="48.7" y="139.3">-</text>
<text x="51.5" y="139.3">Ref.</text>
<text x="56.3" y="139.3">Section</text>
<text x="64.5" y="139.3">3.1</text>
<text x="68.7" y="139.3">of</text>
<text x="71.8" y="139.3">reference</text>
<text x="81.8" y="139.3">design</text>
<text x="89.2" y="139.3">guide</text>
<text x="174.7" y="170.3">The</text>
<text x="174.7" y="172.4">series</text>
<text x="179.1" y="170.3">15pF</text>
<text x="181.5" y="172.4">(as</text>
<text x="184.9" y="170.3">capacitors</text>
<text x="185.7" y="172.4">seen</text>
<text x="191.2" y="172.4">by</text>
<text x="194.5" y="172.4">the</text>
<text x="196" y="170.3">are</text>
<text x="200.2" y="170.3">in</text>
<text x="174.7" y="174.4">crystal),</text>
<text x="174.7" y="176.5">7.5pF</text>
<text x="174.7" y="178.5">With</text>
<text x="179.8" y="178.5">an</text>
<text x="181.1" y="176.5">of</text>
<text x="183.3" y="178.5">estimated</text>
<text x="183.7" y="174.4">therefore</text>
<text x="184.2" y="176.5">load</text>
<text x="189.4" y="176.5">capacitance.</text>
<text x="193.5" y="174.4">giving</text>
<text x="193.7" y="178.5">3pF</text>
<text x="198.3" y="178.5">of</text>
<text x="95.1" y="185.3">Keep</text>
<text x="100.9" y="185.3">these</text>
<text x="107.2" y="185.3">traces</text>
<text x="114.2" y="185.3">short!</text>
<text x="174.7" y="180.5">parasitic</text>
<text x="174.7" y="182.6">gives</text>
<text x="174.7" y="184.6">capacitance</text>
<text x="180.7" y="182.6">us</text>
<text x="184" y="182.6">the</text>
<text x="184.1" y="180.5">capacitance,</text>
<text x="187.3" y="184.6">of</text>
<text x="188.2" y="182.6">specified</text>
<text x="190.3" y="184.6">10pF.</text>
<text x="197.3" y="180.5">this</text>
<text x="197.9" y="182.6">load</text>
<text x="88.3" y="192.2">Onboard</text>
<text x="88.3" y="194.2">contains</text>
<text x="88.3" y="196.3">with</text>
<text x="93.3" y="196.3">the</text>
<text x="97.4" y="192.2">pre-loaded</text>
<text x="97.4" y="196.3">external</text>
<text x="97.5" y="194.2">all</text>
<text x="101.2" y="194.2">code</text>
<text x="106.3" y="196.3">flash</text>
<text x="106.8" y="194.2">to</text>
<text x="109.5" y="192.2">boot</text>
<text x="109.9" y="194.2">interface</text>
<text x="112.2" y="196.3">chip.</text>
<text x="114.8" y="192.2">ROM</text>
<text x="88.3" y="198.3">Could</text>
<text x="88.3" y="200.3">flash</text>
<text x="88.3" y="202.4">plenty</text>
<text x="94.2" y="200.3">IC,</text>
<text x="94.9" y="198.3">likely</text>
<text x="95.2" y="202.4">of</text>
<text x="97.9" y="200.3">however</text>
<text x="98.3" y="202.4">headroom.</text>
<text x="101.1" y="198.3">choose</text>
<text x="106.6" y="200.3">128Mbit</text>
<text x="108.9" y="198.3">a</text>
<text x="109.4" y="202.4">Any</text>
<text x="111.2" y="198.3">smaller</text>
<text x="113.8" y="202.4">other</text>
<text x="115.3" y="200.3">gives</text>
<text x="170.8" y="200.3">JST Debug</text>
<text x="182.1" y="200.3">Connector</text>
<text x="322.5" y="198.5">GPIO -</text>
<text x="330.9" y="198.5">Ref.</text>
<text x="335.8" y="198.5">5.2</text>
<text x="340" y="198.5">Design</text>
<text x="347.4" y="198.5">Reference</text>
<text x="358" y="198.5">Guide</text>
<text x="51.7" y="204.8">Apply</text>
<text x="52.5" y="206.9">force</text>
<text x="57.9" y="204.8">jumper</text>
<text x="58.5" y="206.9">USB</text>
<text x="63.5" y="206.9">boot</text>
<text x="65.5" y="204.8">to</text>
<text x="88.3" y="204.4">flash</text>
<text x="88.3" y="206.5">these</text>
<text x="94.2" y="204.4">IC</text>
<text x="94.6" y="206.5">comands:</text>
<text x="97.3" y="204.4">would</text>
<text x="103.9" y="204.4">need</text>
<text x="109.5" y="204.4">to</text>
<text x="112.6" y="204.4">support</text>
<text x="88.3" y="210.6">0x03</text>
<text x="88.3" y="212.6">0x02</text>
<text x="88.3" y="214.7">0x05</text>
<text x="94.2" y="210.6">Serial</text>
<text x="94.2" y="212.6">256-byte</text>
<text x="94.2" y="214.7">Read</text>
<text x="100" y="214.7">Status</text>
<text x="100.8" y="210.6">Read</text>
<text x="104.5" y="212.6">page</text>
<text x="107.1" y="214.7">Register</text>
<text x="110.2" y="212.6">program</text>
<text x="42.2" y="218.8">USB</text>
<text x="47.2" y="218.8">Boot</text>
<text x="52.7" y="218.8">Select</text>
<text x="88.3" y="216.7">0x06</text>
<text x="88.3" y="218.7">0x20</text>
<text x="94.2" y="216.7">Set</text>
<text x="94.2" y="218.7">Erase</text>
<text x="98.4" y="216.7">Write</text>
<text x="100.5" y="218.7">4kB</text>
<text x="104.2" y="216.7">Enable</text>
<text x="105.2" y="218.7">sector</text>
<text x="111.7" y="216.7">Latch</text>
</g>
<g font-size="1.8" fill="#a90000">
<text x="244.9" y="101.6" transform="rotate(-90 244.9 101.6)">39</text>
<text x="247.4" y="101.6" transform="rotate(-90 247.4 101.6)">23</text>
<text x="249.9" y="101" transform="rotate(-90 249.9 101)">6</text>
<text x="257.6" y="101.6" transform="rotate(-90 257.6 101.6)">54</text>
<text x="263.9" y="101.6" transform="rotate(-90 263.9 101.6)">45</text>
<text x="266.4" y="101.6" transform="rotate(-90 266.4 101.6)">38</text>
<text x="269" y="101.6" transform="rotate(-90 269 101.6)">30</text>
<text x="271.5" y="101.6" transform="rotate(-90 271.5 101.6)">20</text>
<text x="274.1" y="101.6" transform="rotate(-90 274.1 101.6)">11</text>
<text x="276.6" y="101" transform="rotate(-90 276.6 101)">1</text>
<text x="280.4" y="101.6" transform="rotate(-90 280.4 101.6)">53</text>
<text x="284.2" y="101.6" transform="rotate(-90 284.2 101.6)">44</text>
<text x="297.1" y="106.4">52</text>
<text x="236.2" y="112.8">49</text>
<text x="297.1" y="109">51</text>
<text x="236.2" y="115.3">50</text>
<text x="236.2" y="117.9">48</text>
<text x="297.7" y="116.6">2</text>
<text x="297.7" y="119.1">3</text>
<text x="236.2" y="120.4">47</text>
<text x="297.7" y="121.7">4</text>
<text x="297.7" y="124.2">5</text>
<text x="236.2" y="128">60</text>
<text x="236.2" y="131.8">57</text>
<text x="297.7" y="126.7">7</text>
<text x="297.7" y="129.3">8</text>
<text x="297.7" y="131.8">9</text>
<text x="236.2" y="134.4">59</text>
<text x="236.2" y="136.9">58</text>
<text x="297.1" y="134.4">10</text>
<text x="297.1" y="136.9">12</text>
<text x="236.2" y="139.4">55</text>
<text x="236.2" y="143.3">56</text>
<text x="297.1" y="139.4">13</text>
<text x="297.1" y="142">14</text>
<text x="297.1" y="144.5">15</text>
<text x="297.1" y="147.1">16</text>
<text x="297.1" y="149.6">17</text>
<text x="167.6" y="154.7">4</text>
<text x="172.5" y="152.5" transform="rotate(-90 172.5 152.5)">1</text>
<text x="176.5" y="154.7">2</text>
<text x="236.2" y="152.1">21</text>
<text x="297.1" y="152.1">18</text>
<text x="297.1" y="154.7">19</text>
<text x="172.5" y="158.8" transform="rotate(-90 172.5 158.8)">3</text>
<text x="236.2" y="157.2">22</text>
<text x="297.1" y="157.2">27</text>
<text x="297.1" y="159.8">28</text>
<text x="82.3" y="165.8" transform="rotate(-90 82.3 165.8)">8</text>
<text x="297.1" y="162.3">29</text>
<text x="297.1" y="164.8">31</text>
<text x="297.1" y="167.4">32</text>
<text x="70.4" y="171.2">1</text>
<text x="93.3" y="168.7">5</text>
<text x="93.3" y="171.2">2</text>
<text x="236.2" y="169.9">26</text>
<text x="297.1" y="169.9">33</text>
<text x="297.1" y="172.5">34</text>
<text x="70.4" y="176.3">6</text>
<text x="93.3" y="176.3">3</text>
<text x="93.3" y="178.8">7</text>
<text x="297.1" y="175">35</text>
<text x="297.1" y="177.5">36</text>
<text x="82.3" y="183.6" transform="rotate(-90 82.3 183.6)">4</text>
<text x="236.2" y="181.4">24</text>
<text x="236.2" y="183.9">25</text>
<text x="297.1" y="180.1">37</text>
<text x="297.1" y="185.2">40</text>
<text x="297.1" y="187.7">41</text>
<text x="297.1" y="190.2">42</text>
<text x="49.5" y="197.9">1</text>
<text x="297.1" y="192.8">43</text>
<text x="49.5" y="200.4">2</text>
<text x="267.7" y="200.7" transform="rotate(-90 267.7 200.7)">61</text>
<text x="185.3" y="209.3">1</text>
<text x="185.3" y="211.8">2</text>
<text x="185.3" y="214.4">3</text>
</g>
<g font-size="1.8" fill="#725600">
<text x="326.6" y="107.5">USB_D+</text>
<text x="326.6" y="110.1">USB_D-</text>
<text x="326.6" y="117.7">GPIO0</text>
<text x="326.6" y="120.2">GPIO1</text>
<text x="326.6" y="122.8">GPIO2</text>
<text x="326.6" y="125.3">GPIO3</text>
<text x="326.6" y="127.9">GPIO4</text>
<text x="326.6" y="130.4">GPIO5</text>
<text x="326.6" y="132.9">GPIO6</text>
<text x="326.6" y="135.5">GPIO7</text>
<text x="326.6" y="143.1">GPIO10</text>
<text x="326.6" y="140.6">GPIO9</text>
<text x="326.6" y="138">GPIO8</text>
<text x="326.6" y="148.2">GPIO12</text>
<text x="326.6" y="145.6">GPIO11</text>
<text x="326.6" y="150.7">GPIO13</text>
<text x="326.6" y="153.3">GPIO14</text>
<text x="326.6" y="155.8">GPIO15</text>
<text x="326.6" y="160.9">GPIO17</text>
<text x="326.6" y="158.3">GPIO16</text>
<text x="326.6" y="166">GPIO19</text>
<text x="326.6" y="163.4">GPIO18</text>
<text x="216.1" y="171">~{RESET}</text>
<text x="326.6" y="173.6">GPIO22</text>
<text x="326.6" y="168.5">GPIO20</text>
<text x="326.6" y="171">GPIO21</text>
<text x="326.6" y="178.7">GPIO24</text>
<text x="326.6" y="176.1">GPIO23</text>
<text x="326.6" y="181.2">GPIO25</text>
<text x="326.6" y="188.8">GPIO27_ADC1</text>
<text x="326.6" y="186.3">GPIO26_ADC0</text>
<text x="326.6" y="191.4">GPIO28_ADC2</text>
<text x="326.6" y="193.9">GPIO29_ADC3</text>
</g>
<g font-size="1.8" fill="#0f0f0f">
<text x="224.8" y="110.1">VREG_AVDD 46</text>
<text x="224.8" y="117.8">VREG_LX</text>
<text x="221.9" y="131.7">QSPI_SD0</text>
<text x="223.1" y="127.9">QSPI_SS</text>
<text x="221.9" y="134.3">QSPI_SD1</text>
<text x="221.9" y="136.8">QSPI_SD2</text>
<text x="220.8" y="143.2">QSPI_SCLK</text>
<text x="221.9" y="139.4">QSPI_SD3</text>
<text x="35.2" y="171.1">QSPI_SS</text>
<text x="99.1" y="171.1">QSPI_SD1</text>
<text x="99.1" y="168.6">QSPI_SD0</text>
<text x="53.1" y="176.2">QSPI_SCLK</text>
<text x="99.1" y="178.7">QSPI_SD3</text>
<text x="99.1" y="176.2">QSPI_SD2</text>
<text x="196.8" y="209.2">SWCLK</text>
<text x="199.1" y="214.3">SWD</text>
</g>
<g font-size="1.2" fill="#0000c2">
<text x="185" y="127.4">NOTE:</text>
<text x="189.6" y="127.4">These</text>
<text x="194.1" y="127.4">conductors</text>
<text x="202" y="127.4">carry</text>
<text x="206.1" y="127.4">large</text>
<text x="210.3" y="127.4">switching</text>
<text x="217.2" y="127.4">currents!</text>
</g>
</svg>
